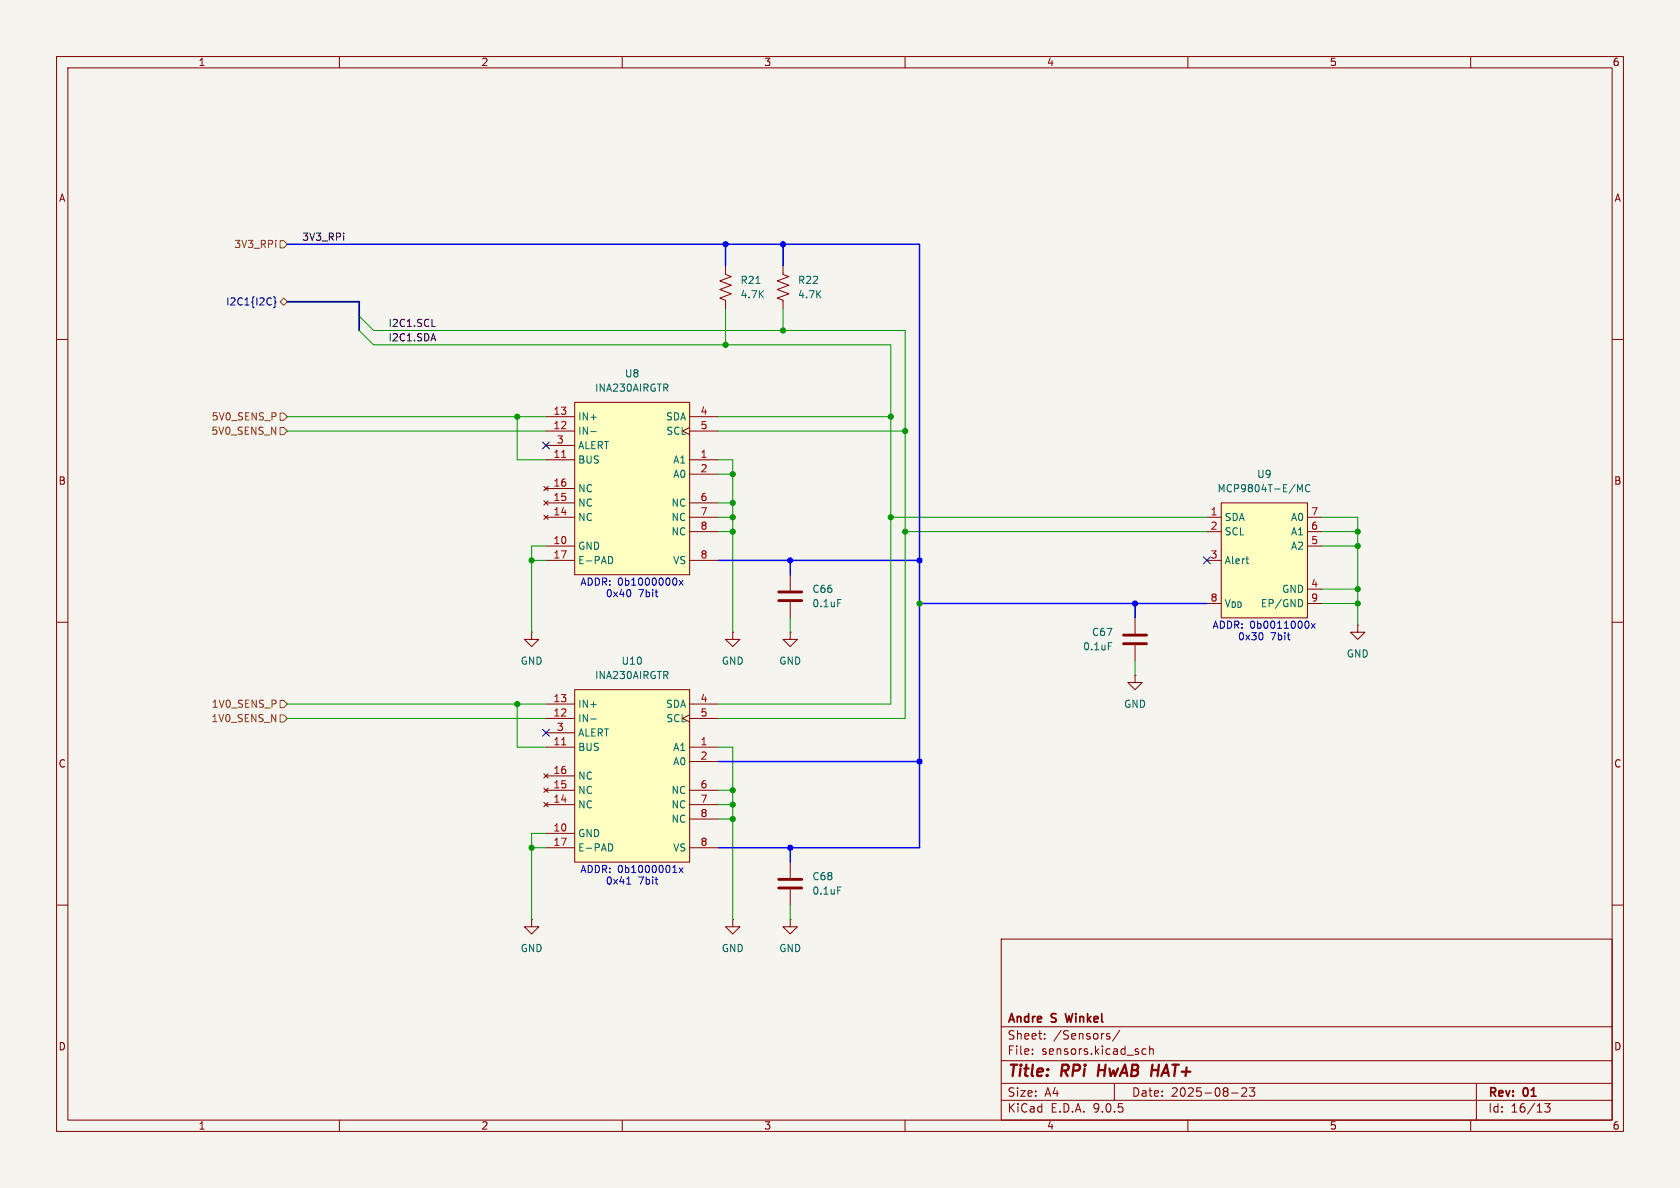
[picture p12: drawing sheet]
<svg xmlns="http://www.w3.org/2000/svg" width="297mm" height="210mm" viewBox="0 0 297 210" stroke-linecap="round" stroke-linejoin="round" font-family="sans-serif">
<path d="M0 0h297v210h-297z" fill="#f5f4ef" stroke="#f5f4ef" stroke-width=".18"/>
<g fill="none" stroke="#840000" stroke-width=".18">
<path d="M10 10h277v190h-277zM12 12h273v186h-273zM60 10v2M110 10v2M160 10v2M210 10v2M260 10v2M10 60h2M285 60h2M10 110h2M94 111.8v1.2h1.2l-1.2 1.3-1.3-1.3h1.3M94 111.8h.1"/>
<path d="M129.5 111.8v1.2h1.3l-1.3 1.3-1.2-1.3h1.2M129.5 111.8h.1M139.7 111.8v1.2h1.3l-1.3 1.3-1.3-1.3h1.3M139.7 111.8h.1M285 110h2M139.7 152.4v2.8M139.7 157.2v2.8M10 160h2M139.7 162.6v1.2h1.3l-1.3 1.3-1.3-1.3h1.3M139.7 162.6h.1M177 166h108v32h-108zM285 160h2"/>
<path d="M60 198v2M110 198v2M160 198v2M177 194.5h108M177 191.5h108M177 187.5h108M177 181.5h108M182.5 186.3v.1M182.5 185.5v.1M184.7 183.6v.1M184.7 182.8v.1M195.8 183.2l.4 .1v.2l-.2 .2h-.3"/>
<path d="M195.8 182.7l.4 .1M197 191.5v3M198 182.1l-1.3 2M202.6 185.5l-.4-.1-.3 .3v.4l.1 .2h.6M203.2 185.5l.3-.1 .3 .1 .1 .9M203.2 184.9v1.5M210 198v2M217.7 193.2h1.2M219.5 192.4l.6-.1 .2 .1 .1 .3-.9 1.1h.9M220.9 192.3h.9l-.5 .6 .4 .1v.7l-.2 .1h-.4l-.2-.1M260 198v2M261 191.5v6.5"/>
<path d="M273.1 195.1h.9l-.5 .6 .5 .1v.7l-.3 .1h-.4l-.2-.1"/>
</g>
<path d="M194.3 188.2l-.2 2" fill="none" stroke="#840000" stroke-width=".4"/>
<path d="M188.3 179.2l.4 1.5" fill="none" stroke="#840000" stroke-width=".3"/>
<path d="M137.7 155.4h4M137.7 157h4" fill="none" stroke="#840000" stroke-width=".51"/>
<path d="M148.1 156.8h.6" fill="none" stroke="#006464" stroke-width=".18"/>
<path d="M101.6 71.1h20.3v30.5h-20.3z" fill="#ffffc2"/>
<g fill="none" stroke="#840000" stroke-width=".18">
<path d="M96.5 73.7h5.1M96.5 76.2h5.1M96.5 78.7h5.1M101.6 71.1h20.3v30.5h-20.3zM121.9 75.6l-1.3 .6 1.3 .6M121.9 73.7h5.1M121.9 76.2h5.1M96.1 86l.8 .7M96.1 88.5l.8 .8M96.1 91.1l.8 .7M96.5 81.3h5.1M96.5 86.4h5.1"/>
<path d="M96.5 88.9h5.1M96.5 91.4h5.1M96.5 96.5h5.1M96.5 99.1h5.1M96.9 86l-.8 .7M96.9 88.5l-.8 .8M96.9 91.1l-.8 .7M121.9 81.3h5.1M121.9 88.9h5.1M121.9 91.4h5.1M121.9 99.1h5.1M121.9 83.8h5.1"/>
<path d="M121.9 94h5.1"/>
</g>
<path d="M104.4 76.3h1M107.9 98.4a.68 .68 0 0 1 .4 .6 .68 .68 0 0 1-.4 .6" fill="none" stroke="#006464" stroke-width=".18"/>
<path d="M99.3 80.9h.7" fill="none" stroke="#a90000" stroke-width=".18"/>
<path d="M215.9 88.9h15.2v20.3h-15.2z" fill="#ffffc2"/>
<g fill="none" stroke="#840000" stroke-width=".18">
<path d="M128.3 47v1.5l1 .4-2 .8 2 .7-2 .8 2 .7-2 .8 1 .4v1.5M138.4 47v1.5l1 .4-2 .8 2 .7-2 .8 2 .7-2 .8 1 .4v1.5M213.4 91.4h2.5M213.4 94h2.5M213.4 99.1h2.5M215.9 88.9h15.2v20.3h-15.2zM231.1 91.4h2.6M231.1 94h2.6M231.1 96.5h2.6M200.7 119.4v1.3h1.2l-1.2 1.2-1.3-1.2h1.3M200.7 119.4h.1M200.7 109.2v2.8"/>
<path d="M200.7 114v2.8M213.4 106.7h2.5M231.1 104.1h2.6M231.1 106.7h2.6M240 110.5v1.3h-1.2l1.2 1.2 1.3-1.2h-1.3M240 110.5h.1M94 162.6v1.2h1.2l-1.2 1.3-1.3-1.3h1.3M94 162.6h.1M129.5 162.6v1.2h1.3l-1.3 1.3-1.2-1.3h1.2M129.5 162.6h.1"/>
</g>
<path d="M133.6 50.1h.8M220.3 98.8h.4M220.6 99.6h.1M229.4 85.7l.4 .9 .4-.9v1.2M231.6 85.8a.6 .6 0 0 0-.9 .4 .6 .6 0 0 0 .6 .7l.3-.1M196 113.6h.6M230 106.1l.3 .4-.3 .7" fill="none" stroke="#006464" stroke-width=".18"/>
<path d="M198.6 112.3h4.1M198.6 113.8h4.1" fill="none" stroke="#840000" stroke-width=".51"/>
<path d="M101.6 121.9h20.3v30.5h-20.3z" fill="#ffffc2"/>
<g fill="none" stroke="#840000" stroke-width=".18">
<path d="M139.7 101.6v2.8M139.7 106.4v2.8M96.1 136.8l.8 .7M96.1 139.3l.8 .8M96.5 124.5h5.1M96.5 127h5.1M96.5 129.5h5.1M96.5 132.1h5.1M96.5 137.2h5.1M96.5 139.7h5.1M96.9 136.8l-.8 .7M96.9 139.3l-.8 .8"/>
<path d="M101.6 121.9h20.3v30.5h-20.3zM121.9 126.4l-1.3 .6 1.3 .6M121.9 124.5h5.1M121.9 127h5.1M121.9 132.1h5.1M121.9 139.7h5.1M121.9 134.6h5.1M96.1 141.9l.8 .7M96.5 142.2h5.1M96.5 147.3h5.1M96.5 149.9h5.1M96.9 141.9l-.8 .7"/>
<path d="M121.9 142.2h5.1M121.9 149.9h5.1M121.9 144.8h5.1"/>
</g>
<path d="M148.1 106h.6M104.4 127.1h1M107.9 149.2a.68 .68 0 0 1 .4 .6 .68 .68 0 0 1-.4 .6" fill="none" stroke="#006464" stroke-width=".18"/>
<path d="M99.3 131.7h.7" fill="none" stroke="#a90000" stroke-width=".18"/>
<path d="M137.7 104.6h4M137.7 106.2h4" fill="none" stroke="#840000" stroke-width=".51"/>
<path d="M48.7 42.5v.1M49.5 53.3l.7-.6 .6 .6-.6 .7zM49.5 42.5h.7l.6 .7-.6 .6h-.7zM49.5 73h.7l.6 .7-.6 .6h-.7zM49.5 75.6h.7l.6 .6-.6 .6h-.7zM49.5 126.4h.7l.6 .6-.6 .6h-.7zM49.5 123.8h.7l.6 .7-.6 .6h-.7z" fill="none" stroke="#725600" stroke-width=".18"/>
<path d="M48.4 52.5l.2 .1v.7l.2 .1-.2 .2v.6l-.2 .2M95.9 78.1l1.2 1.2M97.1 78.1l-1.2 1.2M212.8 98.5l1.2 1.2M214 98.5l-1.2 1.2M95.9 128.9l1.2 1.2M97.1 128.9l-1.2 1.2" fill="none" stroke="#000084" stroke-width=".18"/>
<path d="M76.4 57.7h.6" fill="none" stroke="#0f0f0f" stroke-width=".18"/>
<path d="M50.8 53.3h12.7v5.1" fill="none" stroke="#000084" stroke-width=".3"/>
<g fill="none" stroke="#009600" stroke-width=".18">
<path d="M63.5 58.4l2.5 2.6h91.5v63.5h-30.5M63.5 55.9l2.5 2.5h94v68.6h-33M128.3 54.6v6.4M138.4 54.6v3.8M50.8 73.7h45.7M50.8 76.2h45.7M91.4 73.7v7.6h5.1M127 73.7h30.5M127 76.2h33M94 99.1h2.5M96.5 96.5h-2.5v15.3M127 94h2.5"/>
<path d="M127 81.3h2.5v30.5M127 88.9h2.5M127 91.4h2.5M127 83.8h2.5M157.5 91.4h55.9M160 94h53.4M233.7 94h6.3M233.7 91.4h6.3v19.1M233.7 96.5h6.3M139.7 109.2v2.6M200.7 116.8v2.6M233.7 106.7h6.3"/>
<path d="M233.7 104.1h6.3M50.8 124.5h45.7M50.8 127h45.7M91.4 124.5v7.6h5.1M127 132.1h2.5v30.5M127 139.7h2.5M94 149.9h2.5M96.5 147.3h-2.5v15.3M127 142.2h2.5M127 144.8h2.5M139.7 160v2.6"/>
</g>
<path d="M50.8 43.2h111.8v106.7h-35.6M128.3 43.2v3.8M138.4 43.2v3.8M127 99.1h35.6M139.7 99.1v2.5M162.6 106.7h50.8M200.7 106.7v2.5M127 134.6h35.6M139.7 149.9v2.5" fill="none" stroke="#00f" stroke-width=".25"/>
<g fill="none" stroke="#0000c2" stroke-width=".18">
<path d="M111.4 104.3l.1 .7-.2 .4M115.8 104.6h.5M116.2 105.5h.1M119.5 102.2l.2 .5-.2 .7M120.1 102.6l.6 .8M120.7 102.6l-.6 .8M223.2 112l.1 .6-.2 .5M227.6 112.3h.5M227.9 113.1h.2M231.2 109.9l.2 .4-.2 .7M231.8 110.2l.7 .9M232.5 110.2l-.7 .9"/>
<path d="M110.8 156.3h.7M111 155.2l.2-.2v1.3M115.8 155.4h.5M116.2 156.3h.1M118.9 154.2h.8M120.1 153.4l.6 .8M120.7 153.4l-.6 .8"/>
</g>
<g fill="#009600" stroke="#009600" stroke-width=".18">
<circle cx="160" cy="94" r=".46"/>
<circle cx="129.5" cy="142.2" r=".46"/>
<circle cx="129.5" cy="144.8" r=".46"/>
<circle cx="129.5" cy="139.7" r=".46"/>
<circle cx="160" cy="76.2" r=".46"/>
<circle cx="157.5" cy="91.4" r=".46"/>
<circle cx="157.5" cy="73.7" r=".46"/>
<circle cx="91.4" cy="124.5" r=".46"/>
<circle cx="94" cy="99.1" r=".46"/>
<circle cx="94" cy="149.9" r=".46"/>
<circle cx="91.4" cy="73.7" r=".46"/>
<circle cx="162.6" cy="106.7" r=".46"/>
<circle cx="240" cy="104.1" r=".46"/>
<circle cx="240" cy="106.7" r=".46"/>
<circle cx="240" cy="94" r=".46"/>
<circle cx="240" cy="96.5" r=".46"/>
<circle cx="128.3" cy="61" r=".46"/>
<circle cx="129.5" cy="91.4" r=".46"/>
<circle cx="129.5" cy="83.8" r=".46"/>
<circle cx="129.5" cy="88.9" r=".46"/>
<circle cx="129.5" cy="94" r=".46"/>
<circle cx="138.4" cy="58.4" r=".46"/>
</g>
<g fill="#00f" stroke="#00f" stroke-width=".18">
<circle cx="162.6" cy="99.1" r=".46"/>
<circle cx="139.7" cy="149.9" r=".46"/>
<circle cx="139.7" cy="99.1" r=".46"/>
<circle cx="162.6" cy="134.6" r=".46"/>
<circle cx="200.7" cy="106.7" r=".46"/>
<circle cx="138.4" cy="43.2" r=".46"/>
<circle cx="128.3" cy="43.2" r=".46"/>
</g>
<g font-size="2.8" fill="#840000">
<text x="178" y="190.9">Title:</text>
<text x="187.7" y="190.9">RPi</text>
<text x="194.9" y="190.9">HwAB HAT+</text>
</g>
<g font-size="2.1" fill="#840000">
<text x="178" y="184">Sheet:</text>
<text x="178" y="181.2">Andre</text>
<text x="186" y="181.2">S</text>
<text x="186.2" y="184">/Sensors/</text>
<text x="189.1" y="181.2">Winkel</text>
<text x="178" y="186.7">File:</text>
<text x="184.1" y="186.7">sensors.kicad_sch</text>
<text x="178" y="196.9">KiCad</text>
<text x="178" y="194.1">Size:</text>
<text x="184.7" y="194.1">A4</text>
<text x="185.7" y="196.9">E.D.A.</text>
<text x="193.3" y="196.9">9.0.5</text>
<text x="200" y="194.1">Date:</text>
<text x="207" y="194.1">2025-08-23</text>
<text x="263" y="194.3">Rev:</text>
<text x="263" y="196.9">Id:</text>
<text x="267.1" y="196.9">16/13</text>
<text x="269.4" y="194.3">01</text>
</g>
<g font-size="1.8" fill="#840000">
<text x="35" y="11.9">1</text>
<text x="85" y="11.9">2</text>
<text x="135" y="11.9">3</text>
<text x="185" y="11.9">4</text>
<text x="235" y="11.9">5</text>
<text x="285" y="11.9">6</text>
<text x="10.3" y="35.9">A</text>
<text x="285.3" y="35.9">A</text>
<text x="10.3" y="85.9">B</text>
<text x="285.3" y="85.9">B</text>
<text x="10.3" y="135.9">C</text>
<text x="285.3" y="135.9">C</text>
<text x="10.3" y="185.9">D</text>
<text x="285.3" y="185.9">D</text>
<text x="35" y="199.9">1</text>
<text x="85" y="199.9">2</text>
<text x="135" y="199.9">3</text>
<text x="185" y="199.9">4</text>
<text x="235" y="199.9">5</text>
<text x="285" y="199.9">6</text>
</g>
<g font-size="1.8" fill="#725600">
<text x="41.3" y="44">3V3_RPi</text>
<text x="37.3" y="77.1">5V0_SENS_N</text>
<text x="37.3" y="74.5">5V0_SENS_P</text>
<text x="37.3" y="125.3">1V0_SENS_P</text>
<text x="37.3" y="127.9">1V0_SENS_N</text>
</g>
<g font-size="1.8" fill="#0f0f0f">
<text x="53.3" y="42.6">3V3_RPi</text>
<text x="68.6" y="57.9">I2C1.SCL</text>
<text x="68.6" y="60.4">I2C1.SDA</text>
</g>
<g font-size="1.8" fill="#006464">
<text x="130.8" y="50.4">R21</text>
<text x="130.8" y="52.9">4.7K</text>
<text x="141" y="50.4">R22</text>
<text x="141" y="52.9">4.7K</text>
<text x="105.1" y="69.4">INA230AIRGTR</text>
<text x="110.4" y="66.9">U8</text>
<text x="102.1" y="74.5">IN+</text>
<text x="102.1" y="77.1">IN-</text>
<text x="117.6" y="74.5">SDA</text>
<text x="117.7" y="77.1">SCL</text>
<text x="102.1" y="79.6">ALERT</text>
<text x="102.1" y="82.1">BUS</text>
<text x="118.9" y="82.1">A1</text>
<text x="102.1" y="87.2">NC</text>
<text x="102.1" y="89.8">NC</text>
<text x="118.6" y="89.8">NC</text>
<text x="118.9" y="84.7">A0</text>
<text x="215.1" y="87.2">MCP9804T-E/MC</text>
<text x="222.1" y="84.7">U9</text>
<text x="102.1" y="92.3">NC</text>
<text x="118.6" y="92.3">NC</text>
<text x="118.6" y="94.8">NC</text>
<text x="216.4" y="92.3">SDA</text>
<text x="216.4" y="94.8">SCL</text>
<text x="228.1" y="92.3">A0</text>
<text x="228.1" y="94.8">A1</text>
<text x="102.1" y="97.4">GND</text>
<text x="102.1" y="99.9">E-PAD</text>
<text x="118.9" y="99.9">VS</text>
<text x="216.4" y="99.9">Alert</text>
<text x="228.1" y="97.4">A2</text>
<text x="143.5" y="105">C66</text>
<text x="143.5" y="107.5">0.1uF</text>
<text x="216.4" y="107.5">V_{DD} EP/GND</text>
<text x="226.6" y="105">GND</text>
<text x="192.9" y="112.6">C67</text>
<text x="91.9" y="117.7">GND</text>
<text x="109.8" y="117.7">U10</text>
<text x="127.5" y="117.7">GND</text>
<text x="137.7" y="117.7">GND</text>
<text x="191.4" y="115.2">0.1uF</text>
<text x="238" y="116.4">GND</text>
<text x="102.1" y="125.3">IN+</text>
<text x="105.1" y="120.2">INA230AIRGTR</text>
<text x="117.6" y="125.3">SDA</text>
<text x="198.6" y="125.3">GND</text>
<text x="102.1" y="127.9">IN-</text>
<text x="102.1" y="130.4">ALERT</text>
<text x="117.7" y="127.9">SCL</text>
<text x="102.1" y="132.9">BUS</text>
<text x="118.9" y="132.9">A1</text>
<text x="118.9" y="135.5">A0</text>
<text x="102.1" y="138">NC</text>
<text x="102.1" y="140.6">NC</text>
<text x="102.1" y="143.1">NC</text>
<text x="118.6" y="140.6">NC</text>
<text x="118.6" y="143.1">NC</text>
<text x="102.1" y="148.2">GND</text>
<text x="118.6" y="145.6">NC</text>
<text x="102.1" y="150.7">E-PAD</text>
<text x="118.9" y="150.7">VS</text>
<text x="143.5" y="155.8">C68</text>
<text x="143.5" y="158.3">0.1uF</text>
<text x="91.9" y="168.5">GND</text>
<text x="127.5" y="168.5">GND</text>
<text x="137.7" y="168.5">GND</text>
</g>
<text font-size="1.8" fill="#000084" x="39.9" y="54.2">I2C1{I2C}</text>
<g font-size="1.8" fill="#a90000">
<text x="97.7" y="73.4">13</text>
<text x="97.7" y="75.9">12</text>
<text x="123.8" y="73.4">4</text>
<text x="123.8" y="75.9">5</text>
<text x="97.7" y="81">11</text>
<text x="98.4" y="78.5">3</text>
<text x="123.8" y="81">1</text>
<text x="123.8" y="83.6">2</text>
<text x="97.7" y="86.1">16</text>
<text x="97.7" y="88.6">15</text>
<text x="123.8" y="88.6">6</text>
<text x="97.7" y="91.2">14</text>
<text x="123.8" y="91.2">7</text>
<text x="123.8" y="93.7">8</text>
<text x="213.9" y="91.2">1</text>
<text x="213.9" y="93.7">2</text>
<text x="231.7" y="91.2">7</text>
<text x="231.7" y="93.7">6</text>
<text x="97.7" y="96.3">10</text>
<text x="97.7" y="98.8">17</text>
<text x="123.8" y="98.8">8</text>
<text x="213.9" y="98.8">3</text>
<text x="231.7" y="96.3">5</text>
<text x="213.9" y="106.4">8</text>
<text x="231.7" y="103.9">4</text>
<text x="231.7" y="106.4">9</text>
<text x="97.7" y="124.2">13</text>
<text x="123.8" y="124.2">4</text>
<text x="97.7" y="126.7">12</text>
<text x="97.7" y="131.8">11</text>
<text x="98.4" y="129.3">3</text>
<text x="123.8" y="126.7">5</text>
<text x="123.8" y="131.8">1</text>
<text x="97.7" y="136.9">16</text>
<text x="123.8" y="134.4">2</text>
<text x="97.7" y="139.4">15</text>
<text x="97.7" y="142">14</text>
<text x="123.8" y="139.4">6</text>
<text x="123.8" y="142">7</text>
<text x="97.7" y="147.1">10</text>
<text x="97.7" y="149.6">17</text>
<text x="123.8" y="144.5">8</text>
<text x="123.8" y="149.6">8</text>
</g>
<g font-size="1.8" fill="#0000c2">
<text x="102.5" y="103.7">ADDR: 0b1000000x</text>
<text x="107" y="105.8">0x40</text>
<text x="112.8" y="105.8">7bit</text>
<text x="214.3" y="111.4">ADDR: 0b0011000x</text>
<text x="218.8" y="113.4">0x30</text>
<text x="224.6" y="113.4">7bit</text>
<text x="102.5" y="154.5">ADDR: 0b1000001x</text>
<text x="107" y="156.6">0x41</text>
<text x="112.8" y="156.6">7bit</text>
</g>
</svg>
